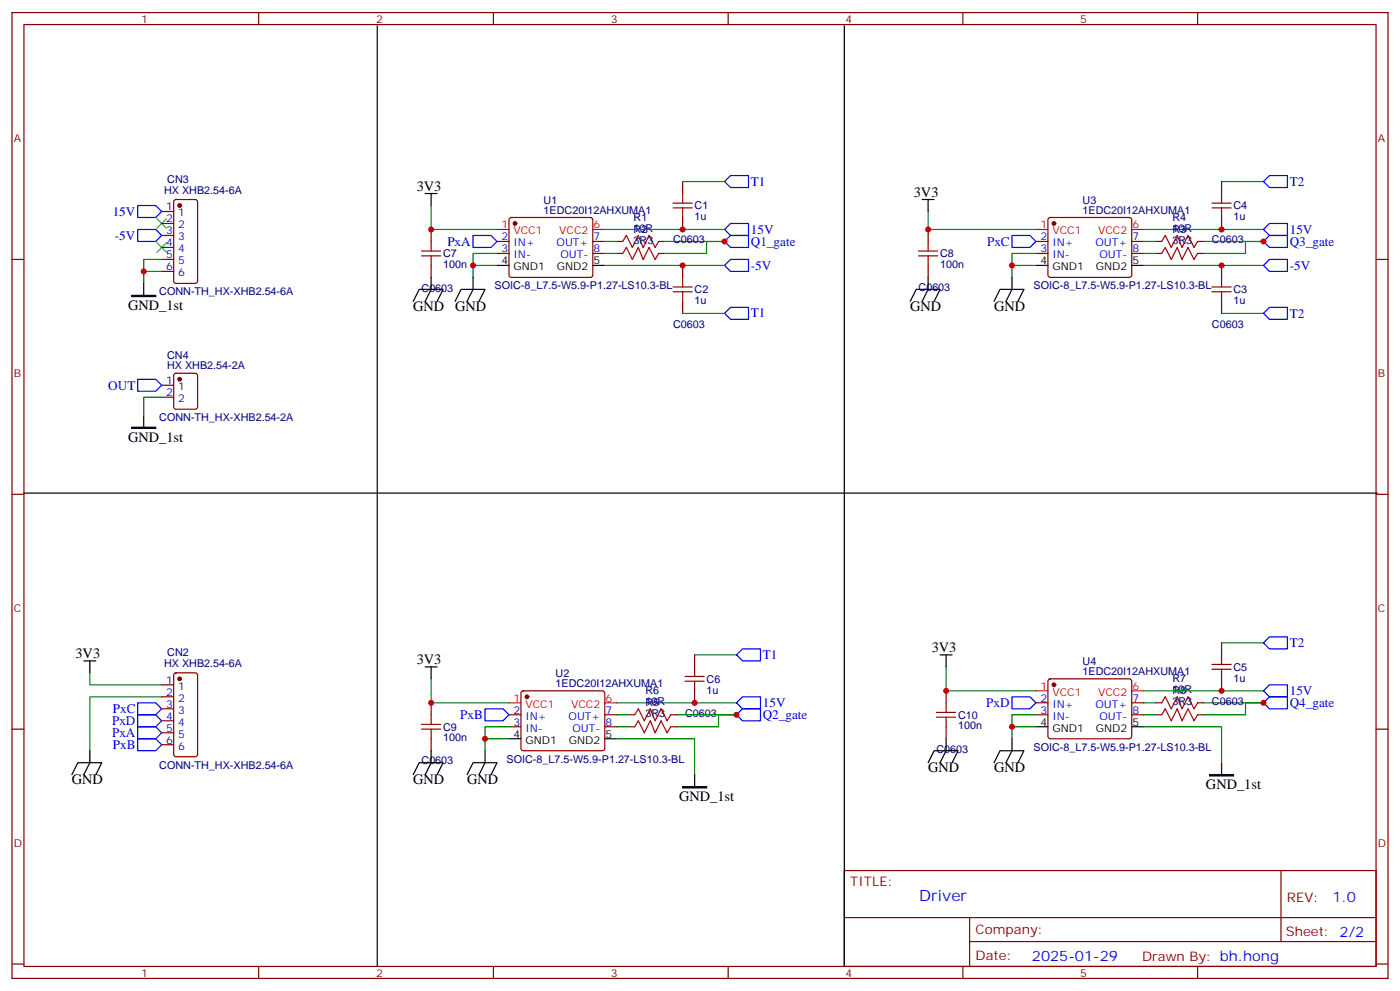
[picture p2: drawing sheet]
<svg xmlns="http://www.w3.org/2000/svg" width="412mm" height="292mm" viewBox="0 0 412 292" stroke-linecap="round" stroke-linejoin="round" font-family="sans-serif">
<g fill="none" stroke="#870000" stroke-width=".35">
<path d="M3.5 3.7h405.4v284.3h-405.4zM7.1 7.2h398.2v277.3h-398.2zM76.2 3.7v3.5M145.3 3.7v3.5M214.5 3.7v3.5M283.6 3.7v3.5M352.8 3.7v3.5M51.4 58.9l.5-.2h5.6l.7 .5v23.5l-.5 .7h-5.8l-.7-.4v-23.6zM201.1 53.4v3.6M359.8 53.4v3.6M3.5 76.4h3.6M47.6 76.4h3.6"/>
<path d="M47.6 62.3h3.6M47.6 65.8h3.6M47.6 69.3h3.6M47.6 72.8h3.6M47.6 79.9h3.6M127 67.6v3.5M127 78.1v3.6M146.4 71.1h3.5M146.4 74.6h3.5M150.2 64.2l.4-.2h23.3l.5 .2 .2 .5v16.5l-.7 .5-23.5-.1-.5-.6v-16.3zM174.6 71.1h3.6M174.6 74.6h3.6"/>
<path d="M181.7 71.1h1.7M181.7 74.6h1.7M194 71.1h1.8M194 74.6h1.8M201.1 64v3.6M201.1 78.1v3.6M273.4 67.6v3.5M273.4 78.1v3.6M305.2 71.1h3.5M305.2 74.6h3.5M308.9 64.2l.5-.2h23.3l.5 .2 .2 .5-.1 16.5-.6 .5-23.6-.1-.4-.6v-16.3zM333.4 71.1h3.5"/>
<path d="M333.4 74.6h3.5M340.4 71.1h1.8M340.4 74.6h1.8M352.8 71.1h1.7M352.8 74.6h1.7M359.8 64v3.6M359.8 78.1v3.6M405.3 76.4h3.6M201.1 88.7v3.6M359.8 88.7v3.6M47.6 113.4h3.6M47.6 116.9h3.6"/>
<path d="M51.4 110.1l.5-.2h5.6l.7 .4v9.5l-.5 .6-5.8 .1-.7-.5v-9.4zM3.5 145.5h3.6M405.3 145.5h3.6M51.4 198.3l.5-.2h5.6l.7 .4v23.6l-.5 .6-5.8 .1-.7-.5v-23.5zM204.6 192.8v3.5M359.8 189.3v3.5M359.8 199.8v3.6M3.5 214.7h3.6M47.6 201.6h3.6M47.6 205.1h3.6M47.6 208.7h3.6M47.6 212.2h3.6"/>
<path d="M47.6 215.7h3.6M47.6 219.3h3.6M127 206.9v3.5M127 217.5v3.5M149.9 210.4h3.6M149.9 214h3.6M153.7 203.6l.5-.2h23.2l.5 .2 .3 .5-.1 16.5-.7 .4-23.5-.1-.4-.6v-16.2zM178.2 210.4h3.5M178.2 214h3.5M185.2 210.4h1.8M185.2 214h1.8M197.6 210.4h1.7"/>
<path d="M197.6 214h1.7M204.6 203.4v3.5M278.7 203.4v3.5M278.7 214v3.5M305.2 210.4h3.5M305.2 206.9h3.5M308.9 200.1l.5-.3h23.3l.5 .3 .2 .5-.1 16.5-.6 .4-23.6-.1-.4-.6v-16.2zM333.4 210.4h3.5M333.4 206.9h3.5M340.4 210.4h1.8M340.4 206.9h1.8M352.8 210.4h1.7"/>
<path d="M352.8 206.9h1.7M405.3 214.7h3.6M248.7 256.3h156.6v28.2h-156.6zM377.3 256.3v20.9M248.7 270.1h156.5M285.6 277.2h119.6M285.6 270.1v14.2M3.5 283.8h3.6M76.2 284.5v3.5M145.3 284.5v3.5M214.5 284.5v3.5M283.6 284.5v3.5"/>
<path d="M352.8 284.5v3.5M405.3 283.8h3.6"/>
</g>
<g fill="none" stroke="#000" stroke-width=".35">
<path d="M111.1 7.6v276.9M248.7 7.6v276.9M125.2 57h3.6M127 57v3.5M271.6 58.7h3.6M273.4 58.7v3.6M146.4 78.1h3.5M174.6 78.1h3.6M305.2 78.1h3.5M333.4 78.1h3.5M42.3 83.4v3.6M121.7 88.7l1.8-3.5h7l-1.7 3.5"/>
<path d="M127 81.7v3.5l-1.8 3.5M134.1 88.7l1.7-3.5h7.1l-1.8 3.5M139.3 81.7v3.5l-1.7 3.5M268.1 88.7l1.8-3.5h7l-1.7 3.5M273.4 81.7v3.5l-1.8 3.5M292.8 88.7l1.8-3.5h7l-1.7 3.5M298.1 81.7v3.5l-1.8 3.5M42.3 122.2v3.6M7.1 145.2h398.6M24.7 194.6h3.5M26.5 194.6v3.5M125.2 196.3h3.6"/>
<path d="M127 196.3v3.5M276.9 192.8h3.6M278.7 192.8v3.5M149.9 217.5h3.6M178.2 217.5h3.5M278.7 217.5v3.5l-1.8 3.5M298.1 217.5v3.5l-1.8 3.5M305.2 214h3.5M333.4 214h3.5M21.2 228.1l1.7-3.6h7.1l-1.8 3.6M26.5 221v3.5l-1.8 3.6M121.7 228.1l1.8-3.6h7l-1.7 3.6"/>
<path d="M127 221v3.5l-1.8 3.6M137.6 228.1l1.7-3.6h7.1l-1.8 3.6M142.9 221v3.5l-1.8 3.6M204.6 228.1v3.5M273.4 224.5l1.8-3.5h7l-1.7 3.5M292.8 224.5l1.8-3.5h7l-1.7 3.5M359.8 224.5v3.6"/>
</g>
<g fill="none" stroke="#008700" stroke-width=".35">
<path d="M201.1 53.4h12.3M359.8 53.4h12.4M42.3 79.9h5.3M47.6 76.4h-5.3v7M127 60.5v7.1h19.4M139.3 78.1h7.1M146.4 74.6h-7.1v7.1M178.2 71.1h3.5M178.2 74.6h3.5M178.2 67.6h35.2M178.2 78.1h35.2M195.8 71.1h17.6h-5.3v3.5h-12.3"/>
<path d="M273.4 62.3v5.3h31.8M298.1 78.1h7.1M305.2 74.6h-7.1v7.1M336.9 71.1h3.5M336.9 74.6h3.5M336.9 67.6h35.3M336.9 78.1h35.3M354.5 71.1h17.7h-5.3v3.5h-12.4M201.1 92.3h12.3M359.8 92.3h12.4M47.6 116.9h-5.3v5.3M26.5 198.1v3.5h21.1"/>
<path d="M127 199.8v7.1h22.9M204.6 192.8h12.4M278.7 196.3v7.1h26.5M359.8 189.3h12.4M47.6 205.1h-21.1v15.9M142.9 217.5h7M149.9 214h-7v7M181.7 217.5h22.9v10.6M181.7 214h3.5M181.7 206.9h35.3M181.7 210.4h3.5M199.3 210.4h17.7h-5.3v3.6h-12.4"/>
<path d="M298.1 214h7.1M305.2 210.4h-7.1v7.1M336.9 214h22.9v10.5M336.9 206.9h3.5M336.9 210.4h3.5M336.9 203.4h35.3M354.5 206.9h17.7h-5.3v3.5h-12.4"/>
</g>
<path d="M46.2 64.4l2.8 2.8M46.2 71.4l2.8 2.9M49 64.4l-2.8 2.8M49 71.4l-2.8 2.9" fill="none" stroke="#3c3" stroke-width=".35"/>
<path d="M38.8 87h7.1v.3h-7.1zM38.8 125.8h7.1v.3h-7.1zM201.1 231.6h7v.4h-7zM356.3 228.1h7.1v.3h-7.1z" fill="#000" stroke="#000" stroke-width=".35"/>
<g fill="none" stroke="#00f" stroke-width=".35">
<path d="M213.4 53.4l1.8-1.7h5.3v3.5h-5.3zM372.2 53.4l1.7-1.7h5.3v3.5h-5.3zM40.6 60.5h5.3l1.7 1.8-1.7 1.7h-5.3zM40.6 67.6h5.3l1.7 1.7-1.7 1.8h-5.3zM139.3 69.3h5.3l1.8 1.8-1.8 1.7h-5.3zM213.4 71.1l1.8-1.8h5.3v3.5h-5.3zM215.2 76.4h5.3v3.5h-5.3l-1.8-1.8zM215.2 65.8h5.3v3.5h-5.3l-1.8-1.7zM298.1 69.3h5.3l1.8 1.8-1.8 1.7h-5.3zM373.9 69.3h5.3v3.5h-5.3l-1.7-1.7zM373.9 65.8h5.3v3.5h-5.3l-1.7-1.7zM373.9 76.4h5.3v3.5h-5.3l-1.7-1.8z"/>
<path d="M213.4 92.3l1.8-1.8h5.3v3.5h-5.3zM372.2 92.3l1.7-1.8h5.3v3.5h-5.3zM40.6 111.7h5.3l1.7 1.7-1.7 1.8h-5.3zM217 192.8l1.7-1.8h5.3v3.6h-5.3zM373.9 187.5h5.3v3.5h-5.3l-1.7-1.7zM40.6 217.5h5.3l1.7 1.8-1.7 1.7h-5.3zM40.6 210.4h5.3l1.7 1.8-1.7 1.8h-5.3zM40.6 206.9h5.3l1.7 1.8-1.7 1.7h-5.3zM40.6 214h5.3l1.7 1.7-1.7 1.8h-5.3zM142.9 208.7h5.3l1.7 1.7-1.7 1.8h-5.3zM218.7 205.1h5.3v3.6h-5.3l-1.7-1.8zM218.7 208.7h5.3v3.5h-5.3l-1.7-1.8z"/>
<path d="M298.1 205.1h5.3l1.8 1.8-1.8 1.8h-5.3zM373.9 205.1h5.3v3.6h-5.3l-1.7-1.8zM373.9 201.6h5.3v3.5h-5.3l-1.7-1.7z"/>
</g>
<g fill="#870000" stroke="#870000" stroke-width=".35">
<circle cx="151.7" cy="65.8" r=".53"/>
<circle cx="155.2" cy="205.1" r=".53"/>
<circle cx="310.4" cy="65.8" r=".53"/>
<circle cx="310.4" cy="201.6" r=".53"/>
<circle cx="52.9" cy="60.5" r=".53"/>
<circle cx="52.9" cy="199.8" r=".53"/>
<circle cx="52.9" cy="111.7" r=".53"/>
</g>
<path d="M146.4 67.6h3.5M174.6 67.6h3.6M305.2 67.6h3.5M333.4 67.6h3.5M149.9 206.9h3.6M178.2 206.9h3.5M305.2 203.4h3.5M333.4 203.4h3.5" fill="none" stroke="#f00" stroke-width=".35"/>
<g fill="none" stroke="#a10000" stroke-width=".35">
<path d="M198.3 59.8h5.6M201.1 57v2.8M357 59.8h5.7M359.8 57v2.8M124.2 73.9h5.6M124.2 75.3h5.6M127 71.1v2.8M127 75.3v2.8M183.4 71.1l1.1-1.8 1.8 3.5 1.7-3.5 1.4 3.5 1.8-3.5 1.8 3.5 1-1.7M183.4 74.6l1.1-1.8 1.8 3.6 1.7-3.6 1.4 3.6 1.8-3.6 1.8 3.6 1-1.8M198.3 61.2h5.6M201.1 61.2v2.8"/>
<path d="M270.6 73.9h5.6M270.6 75.3h5.6M273.4 71.1v2.8M273.4 75.3v2.8M342.2 74.6l1.1-1.8 1.7 3.6 1.8-3.6 1.4 3.6 1.8-3.6 1.7 3.6 1.1-1.8M342.2 71.1l1.1-1.8 1.7 3.5 1.8-3.5 1.4 3.5 1.8-3.5 1.7 3.5 1.1-1.7M357 61.2h5.7M359.8 61.2v2.8M198.3 84.5h5.6M198.3 85.9h5.6M201.1 81.7v2.8M201.1 85.9v2.8"/>
<path d="M357 84.5h5.7M357 85.9h5.7M359.8 81.7v2.8M359.8 85.9v2.8M201.8 199.1h5.6M204.6 196.3v2.8M357 195.6h5.7M357 197h5.7M359.8 192.8v2.8M359.8 197v2.8M124.2 213.3h5.6M124.2 214.7h5.6"/>
<path d="M127 210.4v2.9M127 214.7v2.8M187 214l1-1.8 1.8 3.5 1.8-3.5 1.4 3.5 1.7-3.5 1.8 3.5 1.1-1.7M187 210.4l1-1.7 1.8 3.5 1.8-3.5 1.4 3.5 1.7-3.5 1.8 3.5 1.1-1.8M201.8 200.6h5.6M204.6 200.6v2.8M275.9 209.7h5.6M275.9 211.1h5.6M278.7 206.9v2.8M278.7 211.1v2.9M342.2 206.9l1.1-1.8 1.7 3.6 1.8-3.6 1.4 3.6 1.8-3.6 1.7 3.6 1.1-1.8M342.2 210.4l1.1-1.7 1.7 3.5 1.8-3.5 1.4 3.5 1.8-3.5 1.7 3.5 1.1-1.8"/>
</g>
<g fill="#c00">
<circle cx="42.3" cy="79.9" r=".88"/>
<circle cx="201.1" cy="67.6" r=".88"/>
<circle cx="201.1" cy="78.1" r=".88"/>
<circle cx="213.4" cy="71.1" r=".88"/>
<circle cx="359.8" cy="78.1" r=".88"/>
<circle cx="359.8" cy="67.6" r=".88"/>
<circle cx="372.2" cy="71.1" r=".88"/>
<circle cx="142.9" cy="217.5" r=".88"/>
<circle cx="139.3" cy="78.1" r=".88"/>
<circle cx="298.1" cy="78.1" r=".88"/>
<circle cx="298.1" cy="214" r=".88"/>
<circle cx="204.6" cy="206.9" r=".88"/>
<circle cx="217" cy="210.4" r=".88"/>
<circle cx="359.8" cy="203.4" r=".88"/>
<circle cx="372.2" cy="206.9" r=".88"/>
<circle cx="127" cy="67.6" r=".88"/>
<circle cx="273.4" cy="67.6" r=".88"/>
<circle cx="278.7" cy="203.4" r=".88"/>
<circle cx="127" cy="206.9" r=".88"/>
</g>
<text font-size="4.6" fill="#00f" x="270.8" y="265.3">Driver</text>
<g font-size="4.2">
<text x="122.8" y="56.3">3V3</text>
<text x="269.2" y="58">3V3</text>
<text x="37.7" y="91.2">GND_1st</text>
<text x="121.7" y="91.5">GND</text>
<text x="134.1" y="91.5">GND</text>
<text x="268.1" y="91.5">GND</text>
<text x="292.8" y="91.5">GND</text>
<text x="37.7" y="130">GND_1st</text>
<text x="22.2" y="193.9">3V3</text>
<text x="122.8" y="195.6">3V3</text>
<text x="274.5" y="192.1">3V3</text>
<text x="273.4" y="227.4">GND</text>
<text x="292.8" y="227.4">GND</text>
<text x="21.2" y="230.9">GND</text>
<text x="121.7" y="230.9">GND</text>
<text x="137.6" y="230.9">GND</text>
<text x="355.2" y="232.3">GND_1st</text>
<text x="200" y="235.8">GND_1st</text>
</g>
<g font-size="4.2" fill="#00f">
<text x="392.5" y="265.6">1.0</text>
<text x="304" y="282.9">2025-01-29</text>
</g>
<g font-size="3.9" fill="#00f">
<text x="221.2" y="54.6">T1</text>
<text x="379.9" y="54.7">T2</text>
<text x="33.2" y="63.5">15V</text>
<text x="33.8" y="70.6">-5V</text>
<text x="221.2" y="68.8">15V</text>
<text x="379.9" y="68.8">15V</text>
<text x="131.8" y="72.3">PxA</text>
<text x="221.2" y="72.3">Q1_gate</text>
<text x="290.8" y="72.3">PxC</text>
<text x="379.9" y="72.3">Q3_gate</text>
<text x="221.2" y="79.4">-5V</text>
<text x="379.9" y="79.4">-5V</text>
<text x="221.2" y="93.5">T1</text>
<text x="379.9" y="93.5">T2</text>
<text x="31.9" y="114.7">OUT</text>
<text x="379.9" y="190.5">T2</text>
<text x="224.7" y="194">T1</text>
<text x="33.2" y="209.9">PxC</text>
<text x="224.7" y="208.2">15V</text>
<text x="290.5" y="208.1">PxD</text>
<text x="379.9" y="208.2">Q4_gate</text>
<text x="379.9" y="204.6">15V</text>
<text x="33" y="213.4">PxD</text>
<text x="135.5" y="211.7">PxB</text>
<text x="224.7" y="211.6">Q2_gate</text>
<text x="33" y="217">PxA</text>
<text x="33.2" y="220.5">PxB</text>
</g>
<g font-size="3.9" fill="#800">
<text x="250.5" y="260.9">TITLE:</text>
<text x="379.1" y="265.6">REV:</text>
<text x="287.4" y="275.1">Company:</text>
<text x="378.7" y="275.7">Sheet: 2/2</text>
<text x="287.4" y="282.8">Date:</text>
<text x="336.4" y="282.8">Drawn By: bh.hong</text>
</g>
<g font-size="3.2" fill="#800">
<text x="41.6" y="6.7">1</text>
<text x="110.8" y="6.7">2</text>
<text x="179.9" y="6.7">3</text>
<text x="249.1" y="6.7">4</text>
<text x="318.2" y="6.7">5</text>
<text x="4.1" y="41.8">A</text>
<text x="405.9" y="41.8">A</text>
<text x="4.1" y="110.9">B</text>
<text x="405.9" y="110.9">B</text>
<text x="4.1" y="180.1">C</text>
<text x="405.9" y="180.1">C</text>
<text x="4.1" y="249.2">D</text>
<text x="405.9" y="249.2">D</text>
<text x="41.6" y="287.5">1</text>
<text x="110.8" y="287.5">2</text>
<text x="179.9" y="287.5">3</text>
<text x="249.1" y="287.5">4</text>
<text x="318.2" y="287.5">5</text>
</g>
<g font-size="3.2" fill="#000080">
<text x="49.3" y="53.7">CN3</text>
<text x="48.3" y="57.1">HX XHB2.54-6A</text>
<text x="160.1" y="59.9">U1</text>
<text x="318.9" y="59.9">U3</text>
<text x="160.1" y="62.9">1EDC20I12AHXUMA1</text>
<text x="186.6" y="65">R1</text>
<text x="204.6" y="64.8">1u</text>
<text x="204.6" y="61.6">C1</text>
<text x="318.9" y="62.9">1EDC20I12AHXUMA1</text>
<text x="345.4" y="65">R4</text>
<text x="363.4" y="64.8">1u</text>
<text x="363.4" y="61.6">C4</text>
<text x="186.6" y="68.3">10R</text>
<text x="186.6" y="71.8">3R3</text>
<text x="186.6" y="68.6">R2</text>
<text x="198.3" y="71.6">C0603</text>
<text x="345.4" y="71.8">3R3</text>
<text x="345.4" y="68.6">R3</text>
<text x="345.4" y="68.3">10R</text>
<text x="357" y="71.6">C0603</text>
<text x="130.5" y="75.8">C7</text>
<text x="276.9" y="75.7">C8</text>
<text x="130.5" y="78.9">100n</text>
<text x="276.9" y="78.9">100n</text>
<text x="46.9" y="87">CONN-TH_HX-XHB2.54-6A</text>
<text x="124.2" y="86.1">C0603</text>
<text x="145.7" y="85.2">SOIC-8_L7.5-W5.9-P1.27-LS10.3-BL</text>
<text x="204.6" y="89.5">1u</text>
<text x="204.6" y="86.3">C2</text>
<text x="270.6" y="85.7">C0603</text>
<text x="304.4" y="85.2">SOIC-8_L7.5-W5.9-P1.27-LS10.3-BL</text>
<text x="363.4" y="89.5">1u</text>
<text x="363.4" y="86.3">C3</text>
<text x="198.3" y="96.7">C0603</text>
<text x="357" y="96.7">C0603</text>
<text x="49.2" y="105.8">CN4</text>
<text x="49.2" y="108.7">HX XHB2.54-2A</text>
<text x="46.9" y="124">CONN-TH_HX-XHB2.54-2A</text>
<text x="48.3" y="196.5">HX XHB2.54-6A</text>
<text x="49.3" y="193.1">CN2</text>
<text x="318.9" y="195.7">U4</text>
<text x="363.4" y="197.5">C5</text>
<text x="163.7" y="202.2">1EDC20I12AHXUMA1</text>
<text x="163.7" y="199.3">U2</text>
<text x="208.1" y="201">C6</text>
<text x="318.9" y="198.7">1EDC20I12AHXUMA1</text>
<text x="345.4" y="200.9">R7</text>
<text x="363.4" y="200.7">1u</text>
<text x="190.2" y="207.9">R5</text>
<text x="190.2" y="207.6">10R</text>
<text x="190.2" y="204.4">R6</text>
<text x="208.1" y="204.2">1u</text>
<text x="345.4" y="204.1">10R</text>
<text x="345.4" y="207.6">3R3</text>
<text x="345.4" y="204.4">R8</text>
<text x="357" y="207.4">C0603</text>
<text x="130.5" y="215.1">C9</text>
<text x="190.2" y="211.1">3R3</text>
<text x="201.8" y="211">C0603</text>
<text x="282.2" y="214.7">100n</text>
<text x="282.2" y="211.6">C10</text>
<text x="130.5" y="218.3">100n</text>
<text x="275.9" y="221.7">C0603</text>
<text x="304.4" y="221">SOIC-8_L7.5-W5.9-P1.27-LS10.3-BL</text>
<text x="46.9" y="226.3">CONN-TH_HX-XHB2.54-6A</text>
<text x="124.2" y="225.1">C0603</text>
<text x="149.2" y="224.5">SOIC-8_L7.5-W5.9-P1.27-LS10.3-BL</text>
</g>
<g font-size="3.2" fill="#00f">
<text x="49" y="61.9">1</text>
<text x="49" y="65.4">2</text>
<text x="52.5" y="63.7">1</text>
<text x="49" y="69">3</text>
<text x="52.5" y="67.2">2</text>
<text x="52.5" y="70.7">3</text>
<text x="147.7" y="70.7">2</text>
<text x="174.8" y="70.7">7</text>
<text x="306.5" y="70.7">2</text>
<text x="333.6" y="70.7">7</text>
<text x="49" y="72.5">4</text>
<text x="49" y="76">5</text>
<text x="52.5" y="74.3">4</text>
<text x="52.5" y="77.8">5</text>
<text x="147.7" y="74.3">3</text>
<text x="151.2" y="72.5">IN+</text>
<text x="151.2" y="76">IN-</text>
<text x="163.9" y="72.5">OUT+</text>
<text x="165.1" y="76">OUT-</text>
<text x="174.8" y="74.3">8</text>
<text x="306.5" y="74.3">3</text>
<text x="310" y="72.5">IN+</text>
<text x="310" y="76">IN-</text>
<text x="322.7" y="72.5">OUT+</text>
<text x="323.9" y="76">OUT-</text>
<text x="333.6" y="74.3">8</text>
<text x="49" y="79.6">6</text>
<text x="52.5" y="81.3">6</text>
<text x="49" y="113.1">1</text>
<text x="49" y="116.6">2</text>
<text x="52.5" y="114.8">1</text>
<text x="52.5" y="118.4">2</text>
<text x="49" y="201.3">1</text>
<text x="52.5" y="203">1</text>
<text x="49" y="204.8">2</text>
<text x="49" y="208.3">3</text>
<text x="52.5" y="206.6">2</text>
<text x="306.5" y="206.6">2</text>
<text x="310" y="208.3">IN+</text>
<text x="322.7" y="208.3">OUT+</text>
<text x="333.6" y="206.6">7</text>
<text x="49" y="211.8">4</text>
<text x="49" y="215.4">5</text>
<text x="52.5" y="210.1">3</text>
<text x="52.5" y="213.6">4</text>
<text x="151.3" y="210.1">2</text>
<text x="151.3" y="213.6">3</text>
<text x="154.8" y="211.8">IN+</text>
<text x="154.8" y="215.4">IN-</text>
<text x="167.5" y="211.8">OUT+</text>
<text x="168.6" y="215.4">OUT-</text>
<text x="178.3" y="210.1">7</text>
<text x="178.3" y="213.6">8</text>
<text x="306.5" y="210.1">3</text>
<text x="310" y="211.8">IN-</text>
<text x="323.9" y="211.8">OUT-</text>
<text x="333.6" y="210.1">8</text>
<text x="49" y="218.9">6</text>
<text x="52.5" y="217.1">5</text>
<text x="52.5" y="220.7">6</text>
</g>
<g font-size="3.2" fill="#f00">
<text x="147.7" y="67.2">1</text>
<text x="151.2" y="69">VCC1</text>
<text x="164.7" y="69">VCC2</text>
<text x="174.8" y="67.2">6</text>
<text x="306.5" y="67.2">1</text>
<text x="310" y="69">VCC1</text>
<text x="323.5" y="69">VCC2</text>
<text x="333.6" y="67.2">6</text>
<text x="306.5" y="203">1</text>
<text x="333.6" y="203">6</text>
<text x="151.3" y="206.6">1</text>
<text x="154.8" y="208.3">VCC1</text>
<text x="168.2" y="208.3">VCC2</text>
<text x="178.3" y="206.6">6</text>
<text x="310" y="204.8">VCC1</text>
<text x="323.5" y="204.8">VCC2</text>
</g>
<g font-size="3.2">
<text x="147.7" y="77.8">4</text>
<text x="174.8" y="77.8">5</text>
<text x="306.5" y="77.8">4</text>
<text x="333.6" y="77.8">5</text>
<text x="151.2" y="79.6">GND1</text>
<text x="164" y="79.6">GND2</text>
<text x="310" y="79.6">GND1</text>
<text x="322.8" y="79.6">GND2</text>
<text x="306.5" y="213.6">4</text>
<text x="310" y="215.4">GND1</text>
<text x="322.8" y="215.4">GND2</text>
<text x="333.6" y="213.6">5</text>
<text x="151.3" y="217.1">4</text>
<text x="154.8" y="218.9">GND1</text>
<text x="167.6" y="218.9">GND2</text>
<text x="178.3" y="217.1">5</text>
</g>
</svg>
